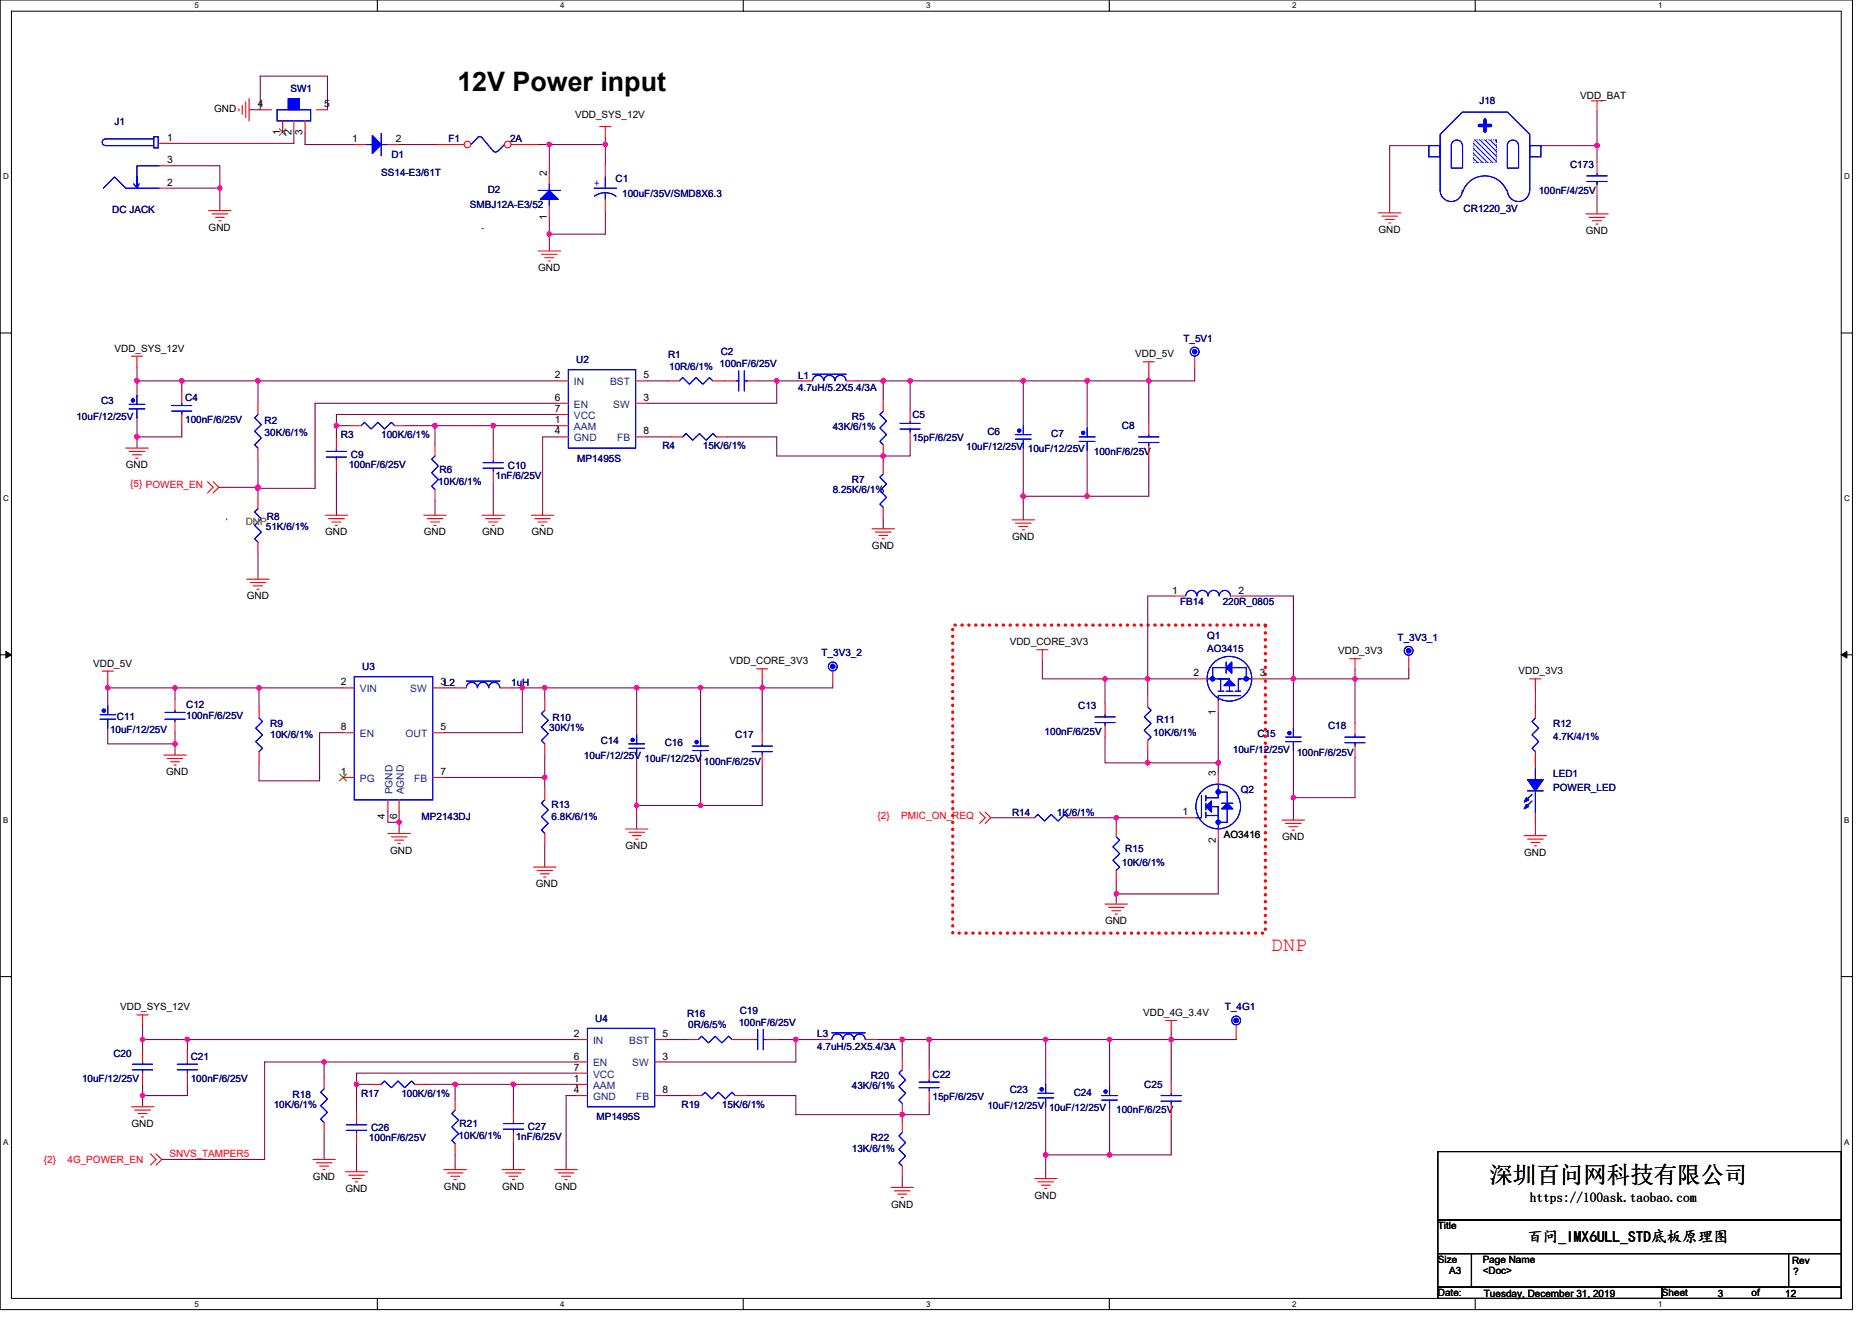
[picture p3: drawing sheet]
<svg xmlns="http://www.w3.org/2000/svg" width="297mm" height="210mm" viewBox="0 0 297 210" stroke-linecap="round" stroke-linejoin="round" font-family="sans-serif">
<path d="M0 0h293.9v207.9h-293.9zM1.8 1.8h290.4v204.3h-290.4z" fill="none" stroke="#000" stroke-width=".16"/>
<g fill="#fff">
<path d="M30.8 .2h.7v1.4h-.7z"/>
<path d="M30.8 206.3h.7v1.4h-.7z"/>
</g>
<path d="M59.9 0v1.8M59.9 206.1v1.8" fill="none" stroke="#000" stroke-width=".17"/>
<g fill="#fff">
<path d="M88.9 .2h.7v1.4h-.7z"/>
<path d="M88.9 206.3h.7v1.4h-.7z"/>
</g>
<path d="M117.9 0v1.8M117.9 206.1v1.8" fill="none" stroke="#000" stroke-width=".17"/>
<g fill="#fff">
<path d="M147 .2h.7v1.4h-.7z"/>
<path d="M147 206.3h.7v1.4h-.7z"/>
</g>
<path d="M176 0v1.8M176 206.1v1.8" fill="none" stroke="#000" stroke-width=".17"/>
<g fill="#fff">
<path d="M205 .2h.7v1.4h-.7z"/>
<path d="M205 206.3h.7v1.4h-.7z"/>
</g>
<path d="M234.1 0v1.8M234.1 206.1v1.8" fill="none" stroke="#000" stroke-width=".17"/>
<g fill="#fff">
<path d="M263.1 .2h.7v1.4h-.7z"/>
<path d="M263.1 206.3h.7v1.4h-.7z"/>
<path d="M.5 27.3h.9v1.4h-.9z"/>
<path d="M292.6 27.3h.9v1.4h-.9z"/>
<path d="M.5 78.4h.9v1.4h-.9z"/>
<path d="M292.6 78.4h.9v1.4h-.9z"/>
</g>
<path d="M0 52.9h1.8M292.2 52.9h1.7" fill="none" stroke="#000" stroke-width=".17"/>
<g fill="#fff">
<path d="M.5 129.5h.8v1.4h-.8z"/>
<path d="M292.6 129.5h.9v1.4h-.9z"/>
</g>
<path d="M0 103.9h1.8M292.2 103.9h1.7" fill="none" stroke="#000" stroke-width=".17"/>
<path d="M.9 103.4l.9 .5-.9 .5zM292.2 103.9l.8-.5v1z" fill="#000" stroke="#000" stroke-width=".16"/>
<g fill="#fff">
<path d="M.5 180.5h.8v1.4h-.8z"/>
<path d="M292.6 180.5h.9v1.4h-.9z"/>
</g>
<path d="M0 155h1.8M292.2 155h1.7M228.2 182.8h64v10.8h-64zM228.2 193.6h64v5.4h-64zM228.2 199h5.3v5.3h-5.3zM233.5 199h50.3v5.3h-50.3zM283.8 199h8.4v5.3h-8.4zM228.2 204.3h35.5v1.8h-35.5zM263.7 204.3h28.5v1.8h-28.5z" fill="none" stroke="#000" stroke-width=".17"/>
<path d="M151.2 99.2h49.6v48.9h-49.6z" fill="none" stroke="#f00" stroke-width=".53" stroke-dasharray="0 1.1"/>
<g fill="none" stroke="#800040" stroke-width=".17">
<path d="M39.5 17.4h1.8v-5.3h10.7v5.3M253.4 17.8v5.3M27.1 29.9h7.8M27.1 26.3h7.8v3.6M34.9 29.9v3.5M46.6 21v1.8h-19.5M48.4 21v1.9h7.8M63.3 22.9h6.1M76.5 36.3h.2M85.4 22.9h1.8M87.2 22.9h8.9M87.2 37.2v2.6"/>
<path d="M87.2 22.9v4.5M87.2 34.5v2.7M96.1 33.4v3.8h-8.9M96.1 22.9v3.4M96.1 21.9v1M226.7 23.1h-6.2v10.7M244.5 23.1h8.9M253.4 31.1v2.9M253.4 23.1v2.7M21.7 58.3v2.2h7.1M182.3 59.2v8M189.6 58.5v2h-17.1"/>
<path d="M21.7 66.3v3M21.7 69.3v1.8M21.7 60.5v2.3M28.8 67.6v1.7h-7.1M28.8 60.5v1.7M28.8 60.5h12.1M34.7 77.3h6.2M40.9 77.5v1.5M40.9 72.9v4.6M40.9 60.5v3.5M40.9 60.5h47.5M53.4 67.6h2.1"/>
<path d="M53.4 67.6v1.9M53.4 74.8v7M64.4 67.6h4.6M69 79.5v2.3M69 67.6v3M69 67.6h9.3M78.3 76.6v5.2M78.3 67.6v3.7M78.3 67.6h10.1M88.4 64h-38.4v13.5h-9.1M88.4 65.8h-35v1.8M88.4 67.7h.2"/>
<path d="M88.4 69.3h-2.3v12.5M102.6 69.3h3.9M102.6 60.5h3.4M114.9 60.5h.2M115.4 69.3h7.9v3.1h16.8M120.4 60.5h2.9v3.5h-20.7M123.3 60.5h3.9M136.1 60.5h4M140.1 60.5h4.3M140.1 72.4v1M140.1 60.5v3M144.4 60.5v4.6"/>
<path d="M144.4 70.4v2h-4.3M144.4 60.5h18M162.4 60.5h10.1M162.4 78.8h10.1M162.4 71.1v7.7M162.4 60.5v7.1M162.4 78.8v3.7M172.5 60.5v7.4M172.5 71.5v7.3h9.8v-6.3M36 82.3v.2M40.9 87.8v4.1M140.1 82.3v1.6"/>
<path d="M186.4 94.6h-4.3v13.1M197 94.6h8.2v13.1M17.1 109.2h10.7v1.8M17.1 115.6v2.5h10.7M17.1 109.2v2.8M17.1 108.3v.9M27.8 116.3v1.8M27.8 118.1v1.7M27.8 109.2h13.3M41.1 109.2v3M41.1 109.2h13.3M54.4 116.3h-3.7v7.6h-9.6v-2.8"/>
<path d="M70.4 109.2h1.8M81.1 109.2h5.3M82.9 109.2v7.1h-12.5M86.4 109.2h14.6M86.4 119.8v3.6M86.4 109.2v1.8M101 109.2h10.2M101 109.2v7.4M111.2 109.2v7.8M120.9 107.9v8.4M132.1 108.5v.7h-20.9M165.4 104.9v2.8h9.9"/>
<path d="M175.3 117v4.1h6.8M182.1 107.7h7.7M182.1 107.7h-6.8v4M182.1 107.7v2.7M182.1 119.3v1.8h11.2M193.3 113.1v8M200.4 107.7h4.8M205.2 119.1v7.5h9.8v-6.4M205.2 107.7v7.9M215 106.3v1.4h-9.8M223.5 106v1.7h-8.5v7.2M243.6 109.5v2.7"/>
<path d="M61.5 128.7v1.8h1.8M63.3 128.7v1.8M63.3 130.5v1.8M70.4 123.4h16M86.4 134.1v3.5M86.4 123.4v1.8M101 127.8h10.2M101 120.2v7.6M101 127.8v3.8M111.2 120.5v7.3M120.9 121.6v6.2h-9.7M157.2 129.8h5.2"/>
<path d="M171.3 129.8h5.8M177.1 139.9v2M177.1 129.8h10.9M177.1 129.8v1.2M193.3 133.3v8.6h-16.2M193.3 121.1v1.6M205.2 126.6v3.6M243.6 120.2v.9M243.6 130.9v1.7M177.1 141.9v1.6M22.6 172.1v1.8M22.6 173.9v1.8"/>
<path d="M22.6 162.9v3.9M22.6 165h7.1M29.7 172.1v1.8h-7.1M29.7 165h61.7M29.7 165v1.8M51.4 179.9v4.1M51.4 168.6v2.4M51.4 168.6h-9.4v15.4h-16.3M51.4 168.6h40M56.6 172.1v4.3M56.6 172.1h2.1M67.6 172.1h4.6"/>
<path d="M72.2 172.1v2.3M72.2 172.1h9.3M81.5 172.1v4.1M81.5 172.1h9.9M91.4 170.3h-34.8v1.8M91.4 173.9h-1.6v11.7M91.4 172.3h.2M105.7 165h3.3M105.7 173.9h3.9M117.9 165h.2M118.4 173.9h7.9v3h16.9M123.4 165h2.9v3.6h-20.6"/>
<path d="M126.3 165h3.9M139.1 165h4.1M143.2 165h4.2M143.2 176.9v1.1M143.2 165v3M147.4 165v4.6M147.4 175v1.9h-4.2M147.4 165h18.5M165.9 175.7v7.6M165.9 165h10.2M165.9 165v7.1M176.1 176v7.3"/>
<path d="M176.1 165v7.5M185.8 177.1v6.2h-9.7M185.8 163.7v8M196.1 164.6v.4h-20M56.6 181.7v4.3M72.2 183.3v2.3M81.5 181.5v4.1M143.2 186.9v1.6M165.9 183.3h10.2M165.9 183.3v3.7"/>
</g>
<g fill="#f0f" stroke="#f0f" stroke-width=".17">
<circle cx="87.2" cy="37.1" r=".35"/>
<circle cx="34.9" cy="29.9" r=".34"/>
<circle cx="51.4" cy="168.5" r=".34"/>
<circle cx="81.5" cy="172.1" r=".35"/>
<circle cx="72.2" cy="172.1" r=".34"/>
<circle cx="143.2" cy="176.9" r=".35"/>
<circle cx="126.3" cy="165" r=".35"/>
<circle cx="143.2" cy="165" r=".35"/>
<circle cx="165.9" cy="165" r=".35"/>
<circle cx="147.4" cy="165" r=".34"/>
<circle cx="21.7" cy="69.3" r=".35"/>
<circle cx="28.8" cy="60.4" r=".35"/>
<circle cx="40.9" cy="60.4" r=".35"/>
<circle cx="53.4" cy="67.6" r=".35"/>
<circle cx="78.3" cy="67.6" r=".35"/>
<circle cx="69" cy="67.6" r=".35"/>
<circle cx="63.3" cy="130.5" r=".34"/>
<circle cx="86.4" cy="123.4" r=".34"/>
<circle cx="140.1" cy="72.4" r=".35"/>
<circle cx="123.2" cy="60.4" r=".35"/>
<circle cx="140.1" cy="60.4" r=".35"/>
<circle cx="82.9" cy="109.2" r=".34"/>
<circle cx="162.4" cy="60.4" r=".35"/>
<circle cx="144.4" cy="60.4" r=".35"/>
<circle cx="101" cy="109.2" r=".35"/>
<circle cx="86.4" cy="109.2" r=".34"/>
<circle cx="27.8" cy="118" r=".34"/>
<circle cx="172.5" cy="60.4" r=".35"/>
<circle cx="27.8" cy="109.2" r=".34"/>
<circle cx="41.1" cy="109.2" r=".34"/>
<circle cx="172.5" cy="78.7" r=".35"/>
<circle cx="162.4" cy="78.7" r=".35"/>
<circle cx="22.6" cy="173.9" r=".35"/>
<circle cx="22.6" cy="165" r=".35"/>
<circle cx="29.7" cy="165" r=".35"/>
<circle cx="17.1" cy="109.2" r=".34"/>
<circle cx="21.7" cy="60.4" r=".35"/>
<circle cx="182.3" cy="60.4" r=".35"/>
<circle cx="111.2" cy="127.8" r=".35"/>
<circle cx="101" cy="127.8" r=".35"/>
<circle cx="120.9" cy="109.2" r=".35"/>
<circle cx="111.2" cy="109.2" r=".35"/>
<circle cx="176.1" cy="183.3" r=".35"/>
<circle cx="165.9" cy="183.3" r=".35"/>
<circle cx="185.8" cy="165" r=".35"/>
<circle cx="176" cy="165" r=".35"/>
<circle cx="40.9" cy="77.5" r=".35"/>
<circle cx="96" cy="22.9" r=".35"/>
<circle cx="87.2" cy="22.9" r=".35"/>
<circle cx="177.1" cy="129.8" r=".34"/>
<circle cx="177.1" cy="141.9" r=".34"/>
<circle cx="175.3" cy="107.7" r=".34"/>
<circle cx="182.1" cy="121.1" r=".34"/>
<circle cx="193.3" cy="121.1" r=".35"/>
<circle cx="205.2" cy="126.6" r=".34"/>
<circle cx="215" cy="107.7" r=".34"/>
<circle cx="56.6" cy="172.1" r=".35"/>
<circle cx="253.4" cy="23.1" r=".35"/>
<circle cx="40.9" cy="77.3" r=".35"/>
<circle cx="182.1" cy="107.7" r=".34"/>
<circle cx="205.2" cy="107.7" r=".34"/>
</g>
<g fill="none" stroke="#f00" stroke-width=".17">
<path d="M37.9 17.3v.3M38.4 16.7v1.4M39 16.2v2.5M39.5 15.6v3.6M41.3 17.4h1.8M44.8 19.2v1.8M46.6 19.2v1.8M48.4 19.2v1.8M50.2 17.4h1.8M252.5 16h1.8M253.4 16v1.8M25.3 22.8h1.8"/>
<path d="M25.3 26.3h1.8M25.3 29.9h1.8M33.1 33.4h3.6M33.7 34h2.4M34.2 34.5h1.4M34.7 35h.4M56.2 22.9h1.8M61.5 22.9h1.8M85.4 39.8h3.5M95.2 20.1h1.7M96.1 20.1v1.8M96.1 26.3v1.8"/>
<path d="M96.1 31.6v1.8M218.7 33.8h3.6M219.3 34.3h2.5M219.8 34.8h1.4M220.3 35.4h.4M251.6 34h3.6M252.2 34.5h2.5M252.7 35h1.4M253.2 35.6h.4M20.8 56.5h1.8M21.7 56.5v1.8M85.9 40.4h2.5"/>
<path d="M86.4 40.9h1.5M87 41.4h.3M181.4 57.4h1.8M182.3 57.4v1.8M20 71.1h3.5M20.5 71.6h2.5M21 72.2h1.4M21.5 72.7h.4M28.8 62.2v1.8M28.8 65.8v1.8M32.9 76.5l.9 .8-.9 .9M33.8 76.5l.9 .8-.9 .9"/>
<path d="M55.5 67.6h1.8M62.6 67.6h1.8M69 77.7v1.8M69 70.6v1.8M78.3 71.3v1.8M78.3 74.8v1.8M88.4 67.6h1.8M88.4 60.5h1.8M88.4 69.3h1.8M88.4 64h1.8M88.4 65.8h1.8M100.9 64h1.7"/>
<path d="M100.9 60.5h1.7M100.9 69.3h1.7M106.5 69.3h1.8M113.7 69.3h1.7M127.2 60.5h1.7M134.3 60.5h1.8M140.1 70.6v1.8M140.1 63.5v1.8M144.4 65.1v1.7M144.4 68.6v1.8M162.4 67.6h.1M162.4 71.1h.1"/>
<path d="M172.5 67.9h.1M172.5 71.5h.1M39.2 91.9h3.5M39.7 92.5h2.5M40.2 93h1.5M40.8 93.5h.3M51.6 81.8h3.6M52.1 82.3h2.5M52.7 82.8h1.4M53.2 83.4h.3M67.2 81.8h3.6M67.8 82.3h2.5"/>
<path d="M68.3 82.8h1.4M68.9 83.4h.3M76.5 81.8h3.5M77 82.3h2.5M77.6 82.8h1.4M78.1 83.4h.3M84.3 81.8h3.6M84.9 82.3h2.4M85.4 82.8h1.4M85.9 83.4h.4M138.4 83.9h3.5M138.9 84.5h2.5"/>
<path d="M139.4 85h1.5M140 85.5h.3M160.6 82.5h3.5M161.1 83h2.5M161.7 83.6h1.4M162.2 84.1h.4M186.4 94.6h1.7M195.3 94.6h1.7M16.2 106.5h1.8M17.1 106.5v1.8M17.1 112h.1M17.1 115.6h.1"/>
<path d="M26 119.8h3.5M27.8 111v1.7M27.8 114.5v1.8M54.4 109.2h1.8M54.4 116.3h1.8M68.7 109.2h1.7M68.7 116.3h1.7M86.4 111v1.7M86.4 118.1v1.7M120.1 106.2h1.7M120.9 106.2v1.7M164.5 103.1h1.8"/>
<path d="M165.4 103.1v1.8M182.1 110.4v1.8M182.1 117.5v1.8M189.8 107.7h1.7M193.3 111.3v1.8M198.6 107.7h1.8M205.2 115.6h.1M205.2 119.1h.1M214.1 104.5h1.8M215 104.5v1.8M215 114.9v1.7M215 118.4v1.8"/>
<path d="M223.5 104.2v1.8M242.7 107.7h1.8M243.6 107.7v1.8M243.6 119.3v1.8M243.6 112.2v1.8M26.5 120.4h2.5M27.1 120.9h1.4M27.6 121.4h.4M54.4 123.4h1.8M61.5 127v1.7M61.5 132.3h3.6M62.1 132.8h2.5"/>
<path d="M62.6 133.3h1.4M63.2 133.9h.3M63.3 127v1.7M68.7 123.4h1.7M84.7 137.6h3.5M85.2 138.2h2.5M85.7 138.7h1.5M86.3 139.2h.3M99.2 131.6h3.6M99.8 132.1h2.5M100.3 132.6h1.4M100.9 133.2h.3"/>
<path d="M155.4 128.9l.9 .9-.9 .9M156.3 128.9l.9 .9-.9 .9M162.4 129.8h1.7M169.5 129.8h1.8M188 129.8h1.8M193.3 131.6v1.7M193.3 122.7v1.8M203.5 130.2h3.5M204 130.7h2.5M204.5 131.2h1.4M205 131.7h.4M241.8 132.6h3.6"/>
<path d="M242.4 133.2h2.5M242.9 133.7h1.4M243.5 134.2h.3M243.6 120.2v1.8M243.6 129.1v1.8M175.3 143.5h3.6M175.9 144h2.5M176.4 144.5h1.4M177 145.1h.3M20.8 175.7h3.6M21.4 176.2h2.5M21.7 161.1h1.8"/>
<path d="M21.9 176.7h1.4M22.4 177.3h.4M22.6 161.1v1.8M29.7 166.8v1.8M29.7 170.3v1.8M51.4 178.2v1.7M51.4 171v1.8M56.6 176.4v1.8M56.6 179.9v1.8M58.7 172.1h1.8M65.8 172.1h1.8M72.2 174.4v1.8"/>
<path d="M143.2 175.1v1.8M143.2 168v1.8M143.2 178v1.7M165.9 172.1h.1M165.9 175.7h.1M176.1 172.5h.1M176.1 176h.1M185 162h1.7M185.8 162v1.7M185.8 171.7v1.8M185.8 175.3v1.8M196.1 162.9v1.7"/>
<path d="M23.9 183.1l.9 .9-.9 .9M24.8 183.1l.9 .9-.9 .9M49.7 184h3.5M50.2 184.6h2.5M50.7 185.1h1.4M51.2 185.6h.4M54.8 186h3.6M55.3 186.5h2.5M55.9 187h1.4M56.4 187.6h.4M70.4 185.6h3.6M71 186.2h2.5"/>
<path d="M71.5 186.7h1.4M72 187.2h.4M72.2 181.5v1.8M79.7 185.6h3.5M80.2 186.2h2.5M80.8 186.7h1.4M81.3 187.2h.4M88.1 185.6h3.5M88.6 186.2h2.5M89.1 186.7h1.4M89.7 187.2h.3M141.4 188.5h3.5"/>
<path d="M141.9 189h2.5M142.4 189.5h1.5M143 190.1h.3M143.2 185.1v1.8M164.1 187h3.6M164.7 187.6h2.5M165.2 188.1h1.4M165.8 188.6h.3"/>
</g>
<g fill="none" stroke="#00f" stroke-width=".17">
<path d="M44 17.4h5.3v1.8h-5.3zM16.4 29.9l1.8-1.8 1.8 1.8h5.3M16.7 22.1a.52 .52 0 0 0-.5 .5 .52 .52 0 0 0 .5 .5M16.8 22.1h7.6M16.8 23.1h7.6M21.2 29.2l.5 .7 .4-.7M24.4 21.7h.7v1.8h-.7zM25.3 26.3h-3.6v3.6v-1.8M58 22.9h1.1M60.5 21.2v3.5M60.5 22.9h1M74.7 22.9l1.1-1a.47 .47 0 0 1 .7 0l1.8 2.1"/>
<path d="M78.3 24a.36 .36 0 0 0 .6 0M80 22.9l-1 1.1M94.3 29.9h3.5M96 30.6l1.1 .2 .6 .4M96 30.6l-1 .2-.7 .4M96.1 30.6v1M96.1 28.1v1.8M90.2 58.7h10.7v12.4h-10.7zM128.9 59.4h5.4M27.2 65.3h3.2M27.2 64.4h3.2M28.8 64v.4"/>
<path d="M28.8 65.3v.5M57.3 67.6l.5-.6 1.1 1.1 1.1-1.1 1 1.1 1.1-1.1 .5 .6M69 72.4l-.5 .5 1.1 1.1-1.1 1 1.1 1.1-1.1 1.1 .5 .5M76.7 74.3h3.2M76.7 73.4h3.2M78.3 73.1v.3M78.3 74.3v.5M108.3 69.3l.6-.5 1 1.1 1.1-1.1 1.1 1.1 1-1.1 .6 .5M128.9 60.4a.89 .89 0 0 1 .9-.8 .89 .89 0 0 1 .9 .8 .88 .88 0 0 1 .9-.8 .88 .88 0 0 1 .9 .8 .89 .89 0 0 1 .9-.8 .89 .89 0 0 1 .9 .8M140.1 65.3l-.5 .5 1.1 1-1.1 1.1 1.1 1.1-1.1 1.1 .5 .5M142.8 68.1h3.2M142.8 67.2h3.2"/>
<path d="M144.4 66.8v.4M144.4 68.1v.5M161.1 69.7h2.5M161.1 69h2.5M162.4 67.6v1.4M162.4 69.7v1.4M171.3 70.1h2.5M171.3 69.3h2.5M172.5 67.9v1.4M172.5 70.1v1.4M188.1 94.6a.88 .88 0 0 1 .9-.9 .88 .88 0 0 1 .9 .9M189.9 94.6a.88 .88 0 0 1 .9-.9 .88 .88 0 0 1 .9 .9"/>
<path d="M191.7 94.6a.88 .88 0 0 1 .9-.9 .88 .88 0 0 1 .9 .9 .89 .89 0 0 1 .8-.9 .89 .89 0 0 1 .9 .9M15.9 114.2h2.4M15.9 113.4h2.4M17.1 112v1.4M17.1 114.2v1.4M26.2 114.2h3.2M26.2 113.1h3.2M27.8 112.7v.4M27.8 114.2v.3M56.2 107.4h12.5v19.6h-12.5zM86.4 112.7l-.5 .6 1.1 1-1.1 1.1 1.1 1.1-1.1 1 .5 .6M182.1 112.2l.5 .5-1 1.1 1 1.1-1 1 1 1.1-.5 .5"/>
<path d="M191.5 107.7h3.6v2M193.3 109.7h.9M193.3 107.7h1.8v.8M193.7 107.9v1.6M193.7 107.7v2M194.6 105.1v1.7M194.6 106h-2.2v1.7M194.6 109.7h1M195.4 106h2.4v1.7M196 109.7h.9M196.9 107.7h-.4v1.8M196.9 110.4h-3.6v.9"/>
<path d="M198.6 107.7h-2.1v2M204 117.7h2.5M204 117h2.5M205.2 115.6v1.4M205.2 117.7v1.4M213.4 117.9h3.2M213.4 117h3.2M215 116.6v.4M215 117.9v.5M243.6 114l-.5 .5 1.1 1.1-1.1 1 1.1 1.1-1.1 1.1 .5 .5M164.1 129.8l.6-.5 1.1 1 1-1 1.1 1 1-1 .6 .5M190.6 126.2v3.6h-.8"/>
<path d="M191.3 128.9v.9M191.3 129.4h2M191.3 127.5v1M191.3 126.2v.9M191.5 129.4h1.6M192.2 128h1.1v3.6M192.6 128h.7v1.8M193.3 126.2v.4h-1.8M193.3 124.5v2.1h-2M193.3 125.7h1.4v1.8M193.8 127.5h1.8M194.7 128.4v2.1h-1.4"/>
<path d="M242.4 125.5h2.5M243.1 126.1l-1.1 1M243.1 127.1l-1.1 1.1M243.6 122v1.7M243.6 125.5v3.6M28.1 169.8h3.2M28.1 168.9h3.2M29.7 168.6v.3M29.7 169.8v.5M51.4 172.8l-.5 .6 1.1 1-1.1 1.1 1.1 1.1-1.1 1 .5 .6M55 179.4h3.2M55 178.5h3.2"/>
<path d="M56.6 178.2v.3M56.6 179.4v.5M60.5 172.1l.5-.5 1.1 1 1.1-1 1 1 1.1-1 .5 .5M72.2 176.2l-.5 .5 1.1 1.1-1.1 1.1 1.1 1-1.1 1.1 .5 .5M143.2 169.8l-.6 .5 1.1 1.1-1.1 1.1 1.1 1-1.1 1.1 .6 .5M143.2 179.7l-.6 .6 1.1 1.1-1.1 1 1.1 1.1-1.1 1.1 .6 .5M164.7 174.2h2.5M164.7 173.5h2.5M165.9 172.1v1.4M165.9 174.2v1.5M174.8 174.6h2.5M174.8 173.9h2.5"/>
<path d="M176.1 172.5v1.4M176.1 174.6v1.4M184.2 174.8h3.2M184.2 173.9h3.2M185.8 173.5v.4M185.8 174.8v.5"/>
<circle cx="195.1" cy="107.7" r="3.5"/>
<circle cx="223.5" cy="103.3" r=".7"/>
<circle cx="193.3" cy="128" r="3.5"/>
<circle cx="196.1" cy="162" r=".7"/>
</g>
<g fill="#00f" stroke="#00f" stroke-width=".17">
<path d="M195.4 105.1v1.7l-.8-.8z" fill-rule="evenodd"/>
<path d="M194.2 108.8l.9-.9 .9 .9z" fill-rule="evenodd"/>
<path d="M195.4 105.1v1.7l-.8-.8z" fill-rule="evenodd"/>
<path d="M194.2 108.8l.9-.9 .9 .9z" fill-rule="evenodd"/>
<path d="M191.3 128l.9-.9v1.8z" fill-rule="evenodd"/>
<path d="M194.7 127.5l.9 .9h-1.8z" fill-rule="evenodd"/>
<path d="M191.3 128l.9-.9v1.8z" fill-rule="evenodd"/>
<path d="M194.7 127.5l.9 .9h-1.8z" fill-rule="evenodd"/>
<path d="M59.1 21.5l1.4 1.4-1.4 1.5z" fill-rule="evenodd"/>
<path d="M59.1 21.5l1.4 1.4-1.4 1.5z" fill-rule="evenodd"/>
<path d="M45.7 15.6v1.8h1.8v-1.8z" fill-rule="evenodd"/>
<path d="M45.7 15.6v1.8h1.8v-1.8z" fill-rule="evenodd"/>
<path d="M242.4 123.7h2.5l-1.3 1.8z" fill-rule="evenodd"/>
<path d="M242.2 127.7l.4 .3-.8 .4z" fill-rule="evenodd"/>
<path d="M242.2 126.6l.4 .4-.8 .3z" fill-rule="evenodd"/>
<path d="M242.4 123.7h2.5l-1.3 1.8z" fill-rule="evenodd"/>
<path d="M242.2 127.7l.4 .3-.8 .4z" fill-rule="evenodd"/>
<path d="M242.2 126.6l.4 .4-.8 .3z" fill-rule="evenodd"/>
<circle cx="192.4" cy="107.7" r=".35"/>
<circle cx="197.8" cy="107.7" r=".35"/>
<circle cx="223.5" cy="103.3" r=".35"/>
<circle cx="175.4" cy="173.2" r=".25"/>
<circle cx="161.7" cy="68.3" r=".25"/>
<circle cx="193.3" cy="125.7" r=".35"/>
<circle cx="193.3" cy="130.5" r=".35"/>
<circle cx="16.5" cy="112.8" r=".26"/>
<circle cx="165.3" cy="172.9" r=".26"/>
<circle cx="196.1" cy="162" r=".35"/>
<circle cx="204.6" cy="116.4" r=".25"/>
<circle cx="171.9" cy="68.7" r=".25"/>
</g>
<path d="M44.3 20.4l1.1 1.1M45.4 20.4l-1.1 1.1M53.9 122.9l1.1 1.1M55 122.9l-1.1 1.1" fill="none" stroke="#804000" stroke-width=".16"/>
<circle cx="74.2" cy="22.9" r=".52" fill="#fff" stroke="#f00" stroke-width=".17"/>
<path d="M69.4 22.9h4.3" fill="none" stroke="#f00" stroke-width=".17"/>
<circle cx="80.6" cy="22.9" r=".52" fill="#fff" stroke="#f00" stroke-width=".17"/>
<path d="M81.1 22.9h4.3M140.1 73.4v1.8M140.1 80.5v1.8M177.1 131v1.8M177.1 138.2v1.7M147.4 169.6v1.8M147.4 173.2v1.8" fill="none" stroke="#f00" stroke-width=".17"/>
<g fill="none" stroke="#00f" stroke-width=".17">
<path d="M226.7 23.1h1.8v1.8h-1.8zM228.5 30.2a1.77 1.77 0 0 0 1.8 1.8 1.77 1.77 0 0 0 1.7-1.8M228.5 30.2v-8.9l3.6-3.5h7.1l3.5 3.5v8.9M230.3 23.1a.88 .88 0 0 1 .9-.9 .88 .88 0 0 1 .8 .9M230.3 23.1v3.6h1.8v-3.6M239.1 30.2a3.7 3.7 0 0 0-3.6-2.3 3.7 3.7 0 0 0-3.4 2.6M239.2 30.2a1.77 1.77 0 0 0 1.7 1.8 1.77 1.77 0 0 0 1.8-1.8M239.2 23.1a.88 .88 0 0 1 .9-.9 .88 .88 0 0 1 .8 .9M239.2 23.1v3.6h1.8v-3.6M242.7 23.1h1.8v1.8h-1.8zM140.1 75.2l-.5 .5 1.1 1.1-1.1 1.1 1.1 1.1-1.1 1 .5 .5M177.1 132.8l.6 .5-1.1 1.1 1.1 1.1-1.1 1 1.1 1.1-.6 .6"/>
<path d="M145.8 172.6h3.2M145.8 171.7h3.2M147.4 171.4v.3M147.4 172.6v.6"/>
</g>
<path d="M234.7 19.9h1.8M235.6 19v1.8" fill="none" stroke="#00f" stroke-width=".53"/>
<path d="M233.8 22.2h3.6v3.6h-3.6z" fill="#fff"/>
<path d="M233.8 22.2h3.6v3.6h-3.6z" fill-rule="evenodd" fill="#00f" stroke="#00f" stroke-width=".17" stroke-dasharray="0 .3"/>
<path d="M226.7 23.1h1.8v1.8h-1.8zM228.5 30.2a1.77 1.77 0 0 0 1.8 1.8 1.77 1.77 0 0 0 1.7-1.8M228.5 30.2v-8.9l3.6-3.5h7.1l3.5 3.5v8.9M230.3 23.1a.88 .88 0 0 1 .9-.9 .88 .88 0 0 1 .8 .9M230.3 23.1v3.6h1.8v-3.6M239.1 30.2a3.7 3.7 0 0 0-3.6-2.3 3.7 3.7 0 0 0-3.4 2.6M239.2 30.2a1.77 1.77 0 0 0 1.7 1.8 1.77 1.77 0 0 0 1.8-1.8M239.2 23.1a.88 .88 0 0 1 .9-.9 .88 .88 0 0 1 .8 .9M239.2 23.1v3.6h1.8v-3.6M242.7 23.1h1.8v1.8h-1.8z" fill="none" stroke="#00f" stroke-width=".17"/>
<path d="M234.7 19.9h1.8M235.6 19v1.8" fill="none" stroke="#00f" stroke-width=".53"/>
<path d="M233.8 22.2h3.6v3.6h-3.6z" fill="#fff"/>
<path d="M233.8 22.2h3.6v3.6h-3.6z" fill-rule="evenodd" fill="#00f" stroke="#00f" stroke-width=".17" stroke-dasharray="0 .3"/>
<g fill="none" stroke="#f00" stroke-width=".17">
<path d="M87.2 27.4v1.8M87.2 32.7v1.8M226.7 23.1h.1M244.5 23.1h.1M253.4 25.8v1.8M253.4 29.3v1.8M189.6 56.7v1.8M21.7 62.8h.1M21.7 66.3h.1M40.9 71.1v1.8M40.9 64v1.8M40.9 79v1.7"/>
<path d="M53.4 69.5v1.8M53.4 73.1v1.7M106 60.5h1.8M113.1 60.5h1.8M115.1 60.5h1.8M118.6 60.5h1.8M182.3 67.2v1.8M182.3 70.8v1.7M40.9 86.1v1.7M41.1 112.2v1.8M41.1 119.3v1.8M72.2 109.2h1.8"/>
<path d="M79.3 109.2h1.8M101 116.6h.1M111.2 117h.1M120.9 116.3v1.8M120.9 119.8v1.8M132.1 106.7v1.8M175.3 111.7v1.7M175.3 115.2v1.8M86.4 125.2v1.8M86.4 132.3v1.8M101 120.2h.1M111.2 120.5h.1"/>
<path d="M22.6 166.8v1.8M22.6 170.3v1.8M81.5 176.2v1.8M81.5 179.7v1.8M91.4 172.1h1.8M91.4 165h1.8M91.4 173.9h1.8M91.4 168.6h1.8M91.4 170.3h1.8M103.9 168.6h1.8M103.9 165h1.8M103.9 173.9h1.8"/>
<path d="M109 165h1.8M109.6 173.9h1.7M116.1 165h1.8M116.7 173.9h1.7M118.1 165h1.8M121.7 165h1.7M130.2 165h1.8M137.3 165h1.8"/>
</g>
<g fill="none" stroke="#00f" stroke-width=".17">
<path d="M85.4 30.2h3.5M87.2 29.2v1M87.2 31.6v1.1M251.8 28.8h3.2M251.8 27.9h3.2M253.4 27.6v.3M253.4 28.8v.5M117.2 58.8v3.3M118.1 58.8v3.3M20.5 64.9h2.5M20.5 64.2h2.5M21.7 62.8v1.4"/>
<path d="M21.7 64.9v1.4M40.9 65.8l-.5 .5 1.1 1.1-1.1 1.1 1.1 1-1.1 1.1 .5 .5M51.8 72.5h3.2M51.8 71.6h3.2M53.4 71.3v.3M53.4 72.5v.6M107.8 60.5l.5-.6 1.1 1.1 1-1.1 1.1 1.1 1.1-1.1 .5 .6M116.9 60.5h.3M118.1 60.5h.5M180.7 70.2h3.2M180.7 69.3h3.2M182.3 69v.3"/>
<path d="M182.3 70.2v.6M40.9 80.7l-.5 .6 1.1 1-1.1 1.1 1.1 1.1-1.1 1 .5 .6M41.1 114l.6 .5-1.1 1.1 1.1 1-1.1 1.1 1.1 1.1-.6 .5M74 109.2a.89 .89 0 0 1 .9-.9 .89 .89 0 0 1 .9 .9 .88 .88 0 0 1 .9-.9 .88 .88 0 0 1 .8 .9M74 108.1h5.3M79.3 109.2a.88 .88 0 0 0-.9-.9 .88 .88 0 0 0-.8 .9M99.8 118.8h2.5M99.8 118.1h2.5M101 116.6v1.5M101 118.8v1.4M109.9 119.1h2.5M109.9 118.4h2.5"/>
<path d="M111.2 117v1.4M111.2 119.1v1.4M119.3 119.3h3.3M119.3 118.4h3.3M120.9 118.1v.3M120.9 119.3v.5M173.8 114.7h3.2M173.8 113.8h3.2M175.3 113.4v.4M175.3 114.7v.5M86.4 127l-.5 .5 1.1 1-1.1 1.1 1.1 1.1-1.1 1 .5 .6M21 169.8h3.2"/>
<path d="M21 168.9h3.2M22.6 168.6v.3M22.6 169.8v.5M79.9 179.2h3.2M79.9 178.3h3.2M81.5 178v.3M81.5 179.2v.5M93.2 163.2h10.7v12.5h-10.7zM110.8 165l.5-.5 1.1 1 1.1-1 1.1 1 1-1 .5 .5M111.3 173.9l.6-.5 1 1 1.1-1 1.1 1 1-1 .6 .5M119.9 165h.3M120.2 163.4v3.2"/>
<path d="M121.1 165h.6M121.1 163.4v3.2M132 163.9h5.3M132 165a.88 .88 0 0 1 .8-.9 .88 .88 0 0 1 .9 .9M137.3 165a.89 .89 0 0 0-.9-.9 .89 .89 0 0 0-.9 .9 .88 .88 0 0 0-.9-.9 .88 .88 0 0 0-.9 .9"/>
<circle cx="189.6" cy="55.8" r=".7"/>
<circle cx="132.1" cy="105.8" r=".7"/>
</g>
<g fill="#00f" stroke="#00f" stroke-width=".17">
<path d="M85.7 31.6l1.5-1.4 1.4 1.4z" fill-rule="evenodd"/>
<path d="M85.7 31.6l1.5-1.4 1.4 1.4z" fill-rule="evenodd"/>
<circle cx="189.6" cy="55.8" r=".34"/>
<circle cx="21.1" cy="63.6" r=".26"/>
<circle cx="110.5" cy="117.8" r=".26"/>
<circle cx="100.4" cy="117.4" r=".25"/>
<circle cx="132.1" cy="105.8" r=".35"/>
</g>
<g fill="#f0f" stroke="#f0f" stroke-width=".17">
<circle cx="87.2" cy="37.1" r=".35"/>
<circle cx="34.9" cy="29.9" r=".34"/>
<circle cx="51.4" cy="168.5" r=".34"/>
<circle cx="81.5" cy="172.1" r=".35"/>
<circle cx="72.2" cy="172.1" r=".34"/>
<circle cx="143.2" cy="176.9" r=".35"/>
<circle cx="126.3" cy="165" r=".35"/>
<circle cx="143.2" cy="165" r=".35"/>
<circle cx="165.9" cy="165" r=".35"/>
<circle cx="147.4" cy="165" r=".34"/>
<circle cx="21.7" cy="69.3" r=".35"/>
<circle cx="28.8" cy="60.4" r=".35"/>
<circle cx="40.9" cy="60.4" r=".35"/>
<circle cx="53.4" cy="67.6" r=".35"/>
<circle cx="78.3" cy="67.6" r=".35"/>
<circle cx="69" cy="67.6" r=".35"/>
<circle cx="63.3" cy="130.5" r=".34"/>
<circle cx="86.4" cy="123.4" r=".34"/>
<circle cx="140.1" cy="72.4" r=".35"/>
<circle cx="123.2" cy="60.4" r=".35"/>
<circle cx="140.1" cy="60.4" r=".35"/>
<circle cx="82.9" cy="109.2" r=".34"/>
<circle cx="162.4" cy="60.4" r=".35"/>
<circle cx="144.4" cy="60.4" r=".35"/>
<circle cx="101" cy="109.2" r=".35"/>
<circle cx="86.4" cy="109.2" r=".34"/>
<circle cx="27.8" cy="118" r=".34"/>
<circle cx="172.5" cy="60.4" r=".35"/>
<circle cx="27.8" cy="109.2" r=".34"/>
<circle cx="41.1" cy="109.2" r=".34"/>
<circle cx="172.5" cy="78.7" r=".35"/>
<circle cx="162.4" cy="78.7" r=".35"/>
<circle cx="22.6" cy="173.9" r=".35"/>
<circle cx="22.6" cy="165" r=".35"/>
<circle cx="29.7" cy="165" r=".35"/>
<circle cx="17.1" cy="109.2" r=".34"/>
<circle cx="21.7" cy="60.4" r=".35"/>
<circle cx="182.3" cy="60.4" r=".35"/>
<circle cx="111.2" cy="127.8" r=".35"/>
<circle cx="101" cy="127.8" r=".35"/>
<circle cx="120.9" cy="109.2" r=".35"/>
<circle cx="111.2" cy="109.2" r=".35"/>
<circle cx="176.1" cy="183.3" r=".35"/>
<circle cx="165.9" cy="183.3" r=".35"/>
<circle cx="185.8" cy="165" r=".35"/>
<circle cx="176" cy="165" r=".35"/>
<circle cx="40.9" cy="77.5" r=".35"/>
<circle cx="96" cy="22.9" r=".35"/>
<circle cx="87.2" cy="22.9" r=".35"/>
<circle cx="177.1" cy="129.8" r=".34"/>
<circle cx="177.1" cy="141.9" r=".34"/>
<circle cx="175.3" cy="107.7" r=".34"/>
<circle cx="182.1" cy="121.1" r=".34"/>
<circle cx="193.3" cy="121.1" r=".35"/>
<circle cx="205.2" cy="126.6" r=".34"/>
<circle cx="215" cy="107.7" r=".34"/>
<circle cx="56.6" cy="172.1" r=".35"/>
<circle cx="253.4" cy="23.1" r=".35"/>
<circle cx="40.9" cy="77.3" r=".35"/>
<circle cx="182.1" cy="107.7" r=".34"/>
<circle cx="205.2" cy="107.7" r=".34"/>
</g>
<text font-size="4.3" x="72.6" y="14.4">12V Power input</text>
<text font-size="3.7" x="236.3" y="187.7">深圳百问网科技有限公司</text>
<text font-size="3.2" fill="#f00" x="201.7" y="151">DNP</text>
<text font-size="2.5" x="242.4" y="197.2">百问_IMX6ULL_STD底板原理图</text>
<text font-size="2.1" x="242.7" y="190.8">https://100ask.taobao.com</text>
<g font-size="1.6">
<text x="34" y="17.8">GND</text>
<text x="40.9" y="17">4</text>
<text x="51.4" y="17">5</text>
<text x="250.7" y="15.6">VDD_BAT</text>
<text x="26.5" y="22.4">1</text>
<text x="44.5" y="21.4" transform="rotate(-90 44.5 21.4)">1</text>
<text x="46.2" y="21.4" transform="rotate(-90 46.2 21.4)">2</text>
<text x="48" y="21.4" transform="rotate(-90 48 21.4)">3</text>
<text x="55.9" y="22.6">1</text>
<text x="62.8" y="22.6">2</text>
<text x="91.2" y="18.7">VDD_SYS_12V</text>
<text x="26.5" y="25.9">3</text>
<text x="26.5" y="29.5">2</text>
<text x="86.8" y="27.9" transform="rotate(-90 86.8 27.9)">2</text>
<text x="86.8" y="34.9" transform="rotate(-90 86.8 34.9)">1</text>
<text x="33.1" y="36.6">GND</text>
<text x="218.7" y="37">GND</text>
<text x="251.6" y="37.1">GND</text>
<text x="85.4" y="43">GND</text>
<text x="18.2" y="55.8">VDD_SYS_12V</text>
<text x="180.1" y="56.7">VDD_5V</text>
<text x="88" y="60.1">2</text>
<text x="88" y="63.6">6</text>
<text x="88" y="65.4">7</text>
<text x="102.1" y="63.6">3</text>
<text x="102.1" y="60.1">5</text>
<text x="88" y="67.2">1</text>
<text x="88" y="69">4</text>
<text x="102.1" y="69">8</text>
<text x="20" y="74.3">GND</text>
<text x="51.6" y="85">GND</text>
<text x="67.2" y="85">GND</text>
<text x="76.5" y="85">GND</text>
<text x="84.3" y="85">GND</text>
<text x="138.4" y="87.1">GND</text>
<text x="160.6" y="85.7">GND</text>
<text x="39.2" y="95.1">GND</text>
<text x="186" y="94.2">1</text>
<text x="196.5" y="94.2">2</text>
<text x="14.8" y="105.8">VDD_5V</text>
<text x="115.8" y="105.4">VDD_CORE_3V3</text>
<text x="160.2" y="102.4">VDD_CORE_3V3</text>
<text x="189.4" y="107.4">2</text>
<text x="199.9" y="107.4">3</text>
<text x="212.3" y="103.8">VDD_3V3</text>
<text x="241" y="107">VDD_3V3</text>
<text x="54.1" y="108.8">2</text>
<text x="69.9" y="108.8">3L2</text>
<text x="192.9" y="113.5" transform="rotate(-90 192.9 113.5)">1</text>
<text x="54.1" y="115.9">8</text>
<text x="69.9" y="115.9">5</text>
<text x="26.3" y="123">GND</text>
<text x="54.1" y="123">1</text>
<text x="69.9" y="123">7</text>
<text x="192.9" y="123.2" transform="rotate(-90 192.9 123.2)">3</text>
<text x="61.1" y="130" transform="rotate(-90 61.1 130)">4</text>
<text x="63" y="130" transform="rotate(-90 63 130)">6</text>
<text x="187.6" y="129.4">1</text>
<text x="61.9" y="135.5">GND</text>
<text x="99.2" y="134.8">GND</text>
<text x="192.9" y="133.7" transform="rotate(-90 192.9 133.7)">2</text>
<text x="194.2" y="133">AO3416</text>
<text x="203.5" y="133.3">GND</text>
<text x="241.8" y="135.8">GND</text>
<text x="85" y="140.8">GND</text>
<text x="175.3" y="146.7">GND</text>
<text x="19.1" y="160.4">VDD_SYS_12V</text>
<text x="181.4" y="161.3">VDD_4G_3.4V</text>
<text x="91.1" y="164.6">2</text>
<text x="105.1" y="164.6">5</text>
<text x="91.1" y="171.7">1</text>
<text x="91.1" y="173.5">4</text>
<text x="91.1" y="168.2">6</text>
<text x="91.1" y="169.9">7</text>
<text x="105.1" y="168.2">3</text>
<text x="105.1" y="173.5">8</text>
<text x="20.8" y="178.9">GND</text>
<text x="49.7" y="187.2">GND</text>
<text x="54.8" y="189.2">GND</text>
<text x="70.4" y="188.8">GND</text>
<text x="79.7" y="188.8">GND</text>
<text x="88" y="188.8">GND</text>
<text x="141.4" y="191.7">GND</text>
<text x="164.1" y="190.2">GND</text>
<text x="228.2" y="195.1">Title</text>
<text x="228.2" y="200.4">Size</text>
<text x="229.9" y="202.2">A3</text>
<text x="235.3" y="200.4">Page Name</text>
<text x="235.3" y="202.2">&lt;Doc&gt;</text>
<text x="284.3" y="200.6">Rev</text>
<text x="284.5" y="202.3">?</text>
<text x="228.2" y="205.7">Date:</text>
<text x="235.5" y="205.9">Tuesday, December 31, 2019</text>
<text x="263.7" y="205.7">Sheet</text>
<text x="272.6" y="205.9">3</text>
<text x="277.9" y="205.7">of</text>
<text x="283.3" y="205.9">12</text>
</g>
<g font-size="1.6" fill="#000080">
<text x="46.1" y="14.6">SW1</text>
<text x="234.7" y="16.5">J18</text>
<text x="18.2" y="19.9">J1</text>
<text x="71.2" y="22.6">F1</text>
<text x="80.9" y="22.6">2A</text>
<text x="60.5" y="27.9">SS14-E3/61T</text>
<text x="62.1" y="25.1">D1</text>
<text x="97.7" y="28.8">C1</text>
<text x="249.1" y="26.7">C173</text>
<text x="17.8" y="33.8">DC JACK</text>
<text x="74.5" y="33.1">SMBJ12A-E3/52</text>
<text x="77.4" y="30.6">D2</text>
<text x="98.7" y="31.3">100uF/35V/SMD8X6.3</text>
<text x="232.2" y="33.6">CR1220_3V</text>
<text x="244.2" y="30.8">100nF/4/25V</text>
<text x="91.4" y="57.6">U2</text>
<text x="106" y="56.9">R1</text>
<text x="106.2" y="58.7">10R/6/1% 100nF/6/25V</text>
<text x="114.4" y="56.4">C2</text>
<text x="187.8" y="54.2">T_5V1</text>
<text x="16" y="64.2">C3</text>
<text x="29.4" y="63.6">C4</text>
<text x="126.6" y="60.1">L1</text>
<text x="126.6" y="62">4.7uH/5.2X5.4/3A</text>
<text x="12.1" y="66.7">10uF/12/25V</text>
<text x="29.4" y="67.2">100nF/6/25V</text>
<text x="42" y="67.4">R2</text>
<text x="42" y="69.2">30K/6/1%</text>
<text x="54.1" y="69.5">R3</text>
<text x="60.5" y="69.5">100K/6/1%</text>
<text x="105.1" y="71.3">R4</text>
<text x="111.5" y="71.3">15K/6/1%</text>
<text x="132.1" y="68.3">43K/6/1%</text>
<text x="135.2" y="66.7">R5</text>
<text x="144.8" y="66.3">C5</text>
<text x="144.8" y="70">15pF/6/25V</text>
<text x="153.3" y="71.5">10uF/12/25V</text>
<text x="156.7" y="69">C6</text>
<text x="163.1" y="71.8">10uF/12/25V</text>
<text x="166.8" y="69.3">C7</text>
<text x="178" y="68.1">C8</text>
<text x="55.3" y="74.3">100nF/6/25V</text>
<text x="55.7" y="72.7">C9</text>
<text x="69.6" y="77">10K/6/1%</text>
<text x="69.7" y="75">R6</text>
<text x="78.6" y="76.1">1nF/6/25V</text>
<text x="80.6" y="74.5">C10</text>
<text x="91.6" y="73.3">MP1495S</text>
<text x="135.2" y="76.6">R7</text>
<text x="173.6" y="72.2">100nF/6/25V</text>
<text x="42.4" y="82.5">R8</text>
<text x="132.1" y="78.2">8.25K/6/1%</text>
<text x="42.2" y="84.1">51K/6/1%</text>
<text x="187.3" y="96">FB14</text>
<text x="191.5" y="101.3">Q1</text>
<text x="194" y="96">220R_0805</text>
<text x="221.8" y="101.7">T_3V3_1</text>
<text x="57.5" y="106.3">U3</text>
<text x="130.4" y="104.2">T_3V3_2</text>
<text x="191.5" y="103.5">AO3415</text>
<text x="29.5" y="112.4">C12</text>
<text x="81.1" y="108.8">1uH</text>
<text x="171.1" y="112.5">C13</text>
<text x="17.5" y="116.3">10uF/12/25V</text>
<text x="18.5" y="114.3">C11</text>
<text x="29.5" y="114.2">100nF/6/25V</text>
<text x="42.9" y="115.4">R9</text>
<text x="42.9" y="117.2">10K/6/1%</text>
<text x="87.2" y="116.1">30K/1%</text>
<text x="87.7" y="114.5">R10</text>
<text x="95.3" y="118">C14</text>
<text x="105.5" y="118.4">C16</text>
<text x="116.7" y="117.2">C17</text>
<text x="165.8" y="116.6">100nF/6/25V</text>
<text x="183" y="116.8">10K/6/1%</text>
<text x="183.5" y="114.7">R11</text>
<text x="195.6" y="119.5">10uF/12/25V</text>
<text x="199.5" y="117">C15</text>
<text x="210.7" y="115.7">C18</text>
<text x="246.5" y="115.4">R12</text>
<text x="246.5" y="117.5">4.7K/4/1%</text>
<text x="92.7" y="120.5">10uF/12/25V 10uF/12/25V</text>
<text x="111.7" y="121.4">100nF/6/25V</text>
<text x="196.9" y="125.9">Q2</text>
<text x="205.8" y="120">100nF/6/25V</text>
<text x="246.5" y="123.4">LED1</text>
<text x="246.5" y="125.5">POWER_LED</text>
<text x="66.9" y="130.2">MP2143DJ</text>
<text x="87.5" y="128.2">R13</text>
<text x="87.5" y="130.2">6.8K/6/1%</text>
<text x="160.6" y="129.4">R14</text>
<text x="167.7" y="129.4">1K/6/1%</text>
<text x="178" y="137.4">10K/6/1%</text>
<text x="178.6" y="135.3">R15</text>
<text x="109" y="161.4">R16</text>
<text x="117.4" y="160.9">C19</text>
<text x="194.4" y="160.4">T_4G1</text>
<text x="18" y="167.8">C20</text>
<text x="94.4" y="162.2">U4</text>
<text x="109.2" y="163.2">0R/6/5%</text>
<text x="117.2" y="162.9">100nF/6/25V</text>
<text x="129.7" y="164.6">L3</text>
<text x="129.7" y="166.6">4.7uH/5.2X5.4/3A</text>
<text x="13" y="171.7">10uF/12/25V</text>
<text x="30.3" y="168.2">C21</text>
<text x="30.3" y="171.7">100nF/6/25V</text>
<text x="135.2" y="172.8">43K/6/1%</text>
<text x="138.2" y="171.2">R20</text>
<text x="148" y="171">C22</text>
<text x="160.2" y="173.5">C23</text>
<text x="170.4" y="173.9">C24</text>
<text x="181.6" y="172.6">C25</text>
<text x="43.4" y="175.8">10K/6/1%</text>
<text x="46.4" y="174.2">R18</text>
<text x="57.3" y="174.1">R17</text>
<text x="58.9" y="179.6">C26</text>
<text x="63.7" y="174.1">100K/6/1%</text>
<text x="72.9" y="178.9">R21</text>
<text x="83.8" y="179.4">C27</text>
<text x="94.6" y="177.8">MP1495S</text>
<text x="108.1" y="175.8">R19</text>
<text x="114.5" y="175.8">15K/6/1%</text>
<text x="148" y="174.6">15pF/6/25V</text>
<text x="156.7" y="176">10uF/12/25V</text>
<text x="166.5" y="176.4">10uF/12/25V</text>
<text x="177.1" y="176.7">100nF/6/25V</text>
<text x="58.5" y="181.2">100nF/6/25V</text>
<text x="72.8" y="180.8">10K/6/1%</text>
<text x="81.8" y="181">1nF/6/25V</text>
<text x="135.2" y="182.8">13K/6/1%</text>
<text x="138.2" y="181.2">R22</text>
</g>
<text font-size="1.6" fill="#00f" x="94.3" y="29.5">+</text>
<g font-size="1.6" fill="#004080">
<text x="91.1" y="61.2">IN</text>
<text x="91.1" y="64.7">EN</text>
<text x="96.8" y="61.2">BST</text>
<text x="97.3" y="64.7">SW</text>
<text x="91.1" y="68.3">AAM</text>
<text x="91.1" y="70.1">GND</text>
<text x="91.1" y="66.5">VCC</text>
<text x="97.9" y="70.1">FB</text>
<text x="57.1" y="109.9">VIN</text>
<text x="65.1" y="109.9">SW</text>
<text x="57.1" y="117">EN</text>
<text x="64.4" y="117">OUT</text>
<text x="57.1" y="124.1">PG</text>
<text x="65.7" y="124.1">FB</text>
<text x="62.3" y="126.1" transform="rotate(-90 62.3 126.1)">PGND</text>
<text x="64.1" y="126.1" transform="rotate(-90 64.1 126.1)">AGND</text>
<text x="94.1" y="165.7">IN</text>
<text x="99.8" y="165.7">BST</text>
<text x="94.1" y="172.8">AAM</text>
<text x="94.1" y="169.3">EN</text>
<text x="94.1" y="171">VCC</text>
<text x="100.3" y="169.3">SW</text>
<text x="94.1" y="174.6">GND</text>
<text x="100.9" y="174.6">FB</text>
</g>
<g font-size="1.6" fill="#f00">
<text x="20.7" y="77.3">{5} POWER_EN</text>
<text x="139.3" y="130">{2}</text>
<text x="143" y="130">PMIC_ON_REQ</text>
<text x="7" y="184.6">{2}</text>
<text x="10.7" y="184.6">4G_POWER_EN</text>
<text x="26.9" y="183.7">SNVS_TAMPER5</text>
</g>
<text font-size="1.6" fill="#808040" x="39" y="83.4">DNP</text>
<g font-size="1.3">
<text x="30.8" y="1.3">5</text>
<text x="88.9" y="1.3">4</text>
<text x="147" y="1.3">3</text>
<text x="205" y="1.3">2</text>
<text x="263.1" y="1.3">1</text>
<text x=".5" y="28.4">D</text>
<text x="292.6" y="28.4">D</text>
<text x=".5" y="79.5">C</text>
<text x="292.6" y="79.5">C</text>
<text x=".5" y="130.6">B</text>
<text x="292.6" y="130.6">B</text>
<text x=".5" y="181.7">A</text>
<text x="292.6" y="181.7">A</text>
<text x="30.8" y="207.4">5</text>
<text x="88.9" y="207.4">4</text>
<text x="147" y="207.4">3</text>
<text x="205" y="207.4">2</text>
<text x="263.1" y="207.4">1</text>
</g>
</svg>
